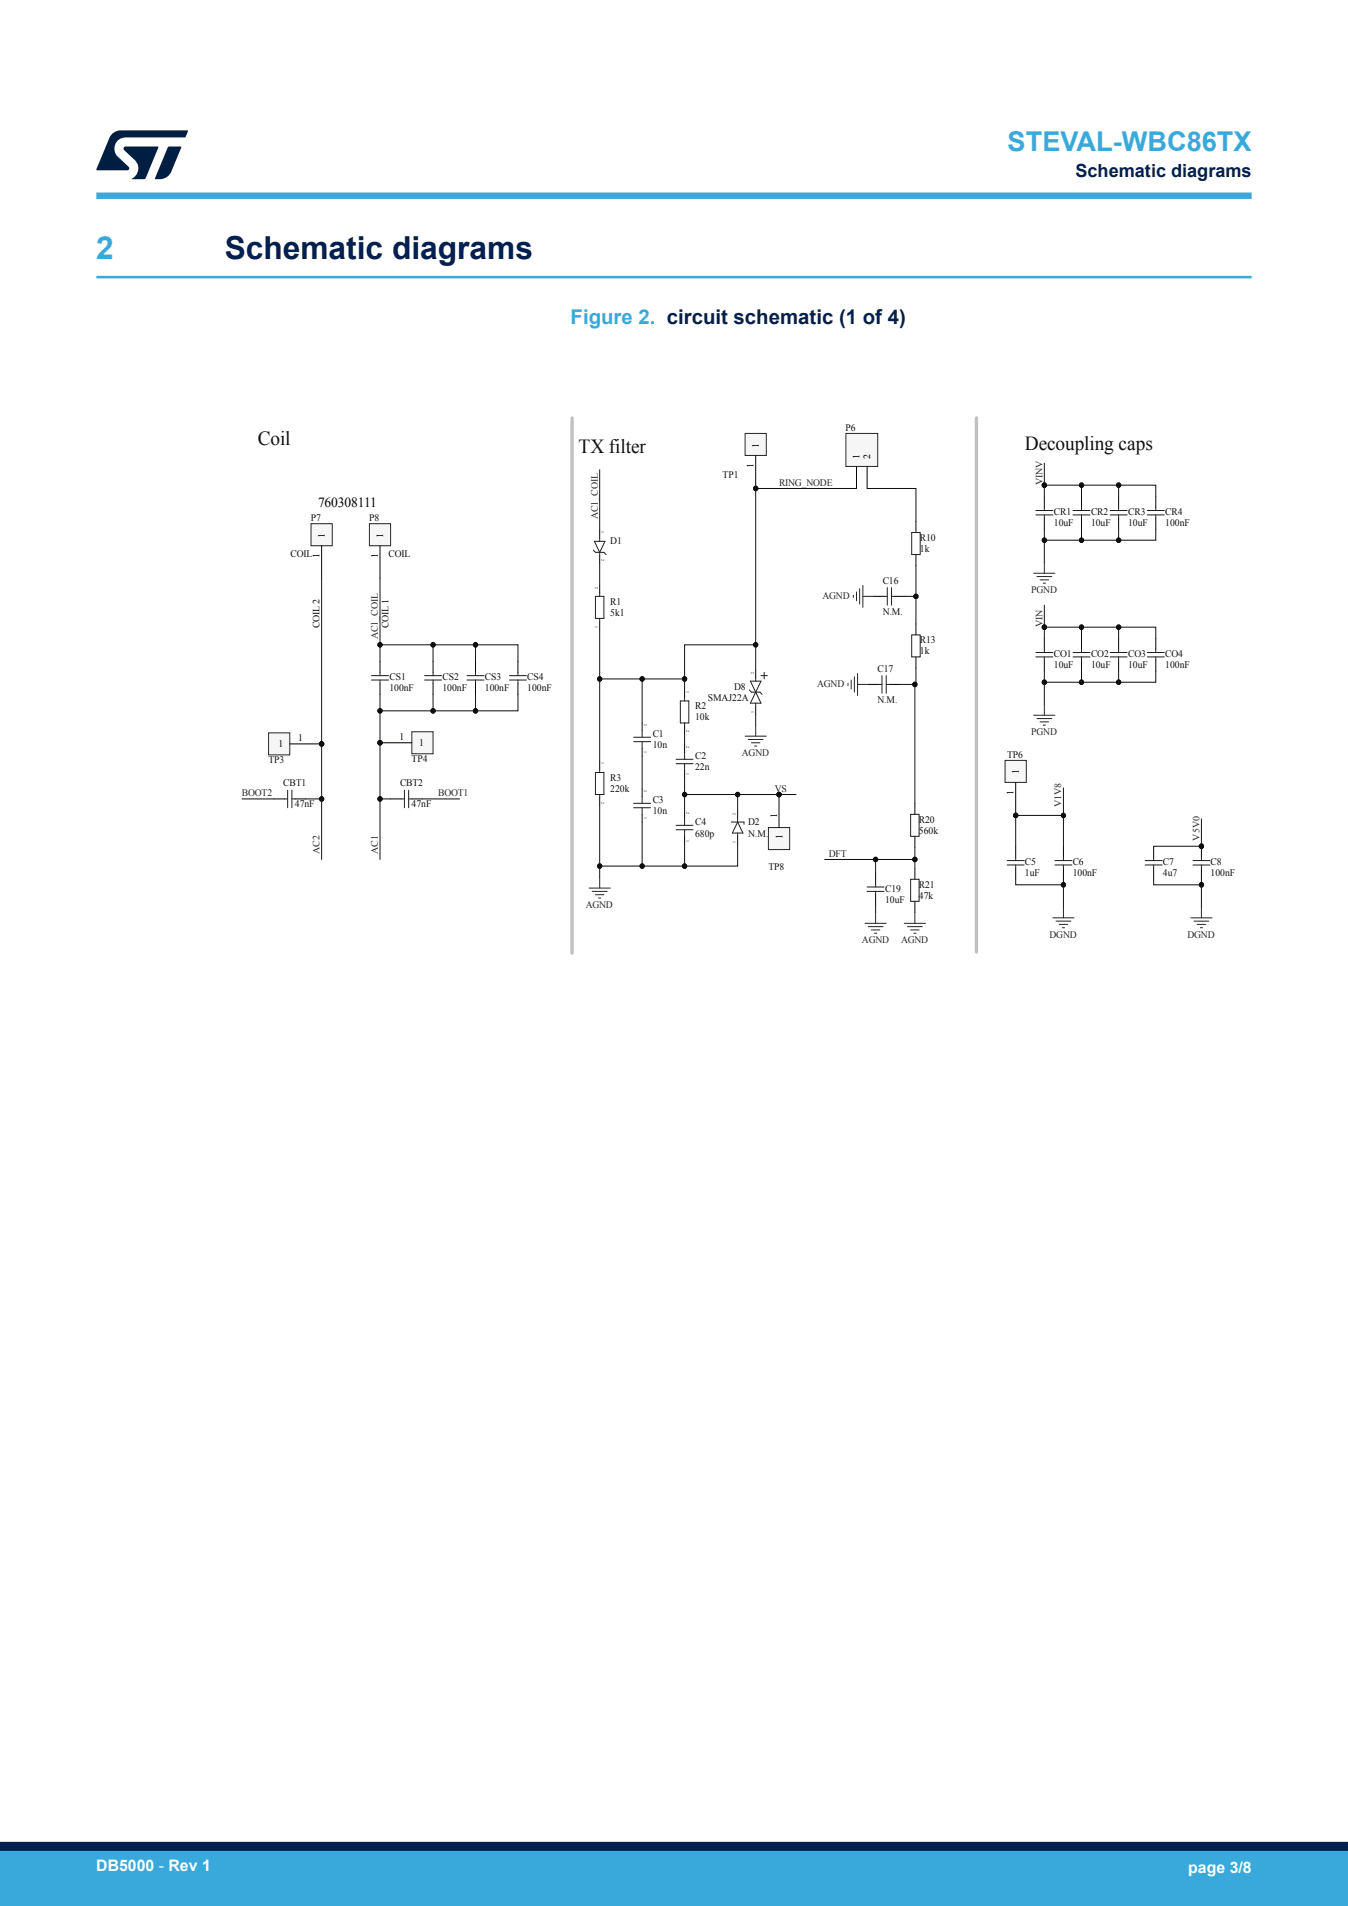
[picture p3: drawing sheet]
<svg xmlns="http://www.w3.org/2000/svg" width="210mm" height="297mm" viewBox="0 0 210 297" stroke-linecap="round" stroke-linejoin="round" font-family="sans-serif">
<path d="M15 43.2h180" fill="none" stroke="#39a9dc" stroke-width=".4"/>
<g fill="none" stroke="#000" stroke-width=".16">
<path d="M162.7 77.3v1.7M168.5 77.3v1.7M174.3 77.3v1.7M180.1 77.3v1.7M162.7 80.7v1.8M168.5 80.7v1.8M174.3 80.7v1.8M180.1 80.7v1.8M59.2 103.1v1.7M59.2 106.5v1.7M67.5 103.1v1.7M67.5 106.5v1.7"/>
<path d="M74.1 103.1v1.7M74.1 106.5v1.7M80.7 103.1v1.7M80.7 106.5v1.7M42.7 124.5h1.6M46 124.5h1.6M60.9 124.5h1.6M64.2 124.5h1.6M158.2 131.9v1.7M158.2 135.3v1.7M165.7 131.9v1.7M165.7 135.3v1.7"/>
</g>
<g fill="none" stroke="#1d1d1d" stroke-width=".16">
<path d="M161.4 79.5h2.6M162.7 79v.5M167.2 79.5h2.6M168.5 79v.5M172.9 79.5h2.7M174.3 79v.5M178.7 79.5h2.7M180.1 79v.5M161.4 80.2h2.6M162.7 80.2v.5M167.2 80.2h2.6M168.5 80.2v.5"/>
<path d="M172.9 80.2h2.7M174.3 80.2v.5M178.7 80.2h2.7M180.1 80.2v.5M57.9 105.3h2.6M57.9 106h2.6M59.2 104.8v.5M59.2 106v.5M66.1 106h2.7M66.1 105.3h2.7M67.5 104.8v.5M67.5 106v.5"/>
<path d="M72.8 105.3h2.6M72.8 106h2.6M74.1 104.8v.5M74.1 106v.5M79.4 105.3h2.6M79.4 106h2.6M80.7 104.8v.5M80.7 106v.5M44.3 124.5h.5M44.8 123.1v2.8M45.5 124.5h.5M45.5 123.1v2.8"/>
<path d="M62.5 124.5h.5M63 123.1v2.8M63.7 124.5h.5M63.7 123.1v2.8M156.9 134.8h2.7M156.9 134.1h2.7M158.2 133.6v.5M158.2 134.8v.5M164.3 134.8h2.7M164.3 134.1h2.7M165.7 133.6v.5M165.7 134.8v.5"/>
</g>
<path d="M164 143h3.3M164.5 143.5h2.3M165 144h1.3M165.5 144.6h.3M165.7 141.3v1.7" fill="none" stroke="#262626" stroke-width=".16"/>
<circle cx="162.7" cy="75.6" r=".34" fill="#0f0f0f"/>
<circle cx="162.7" cy="75.6" r=".34" fill="none" stroke="#0f0f0f" stroke-width=".16"/>
<path d="M161 89.3h3.3M161.5 89.8h2.4M162 90.4h1.4M162.5 90.9h.4M162.7 87.6v1.7" fill="none" stroke="#262626" stroke-width=".16"/>
<path d="M162.7 99.4v1.8M168.5 99.4v1.8M174.3 99.4v1.8M180.1 99.4v1.8M162.7 102.9v1.7M168.5 102.9v1.7M174.3 102.9v1.7M180.1 102.9v1.7" fill="none" stroke="#000" stroke-width=".16"/>
<g fill="none" stroke="#1d1d1d" stroke-width=".16">
<path d="M161.4 102.4h2.6M161.4 101.7h2.6M162.7 101.2v.5M162.7 102.4v.5M167.2 101.7h2.6M167.2 102.4h2.6M168.5 101.2v.5M168.5 102.4v.5M172.9 102.4h2.7M172.9 101.7h2.7M174.3 101.2v.5M174.3 102.4v.5"/>
<path d="M178.7 102.4h2.7M178.7 101.7h2.7M180.1 101.2v.5M180.1 102.4v.5"/>
</g>
<circle cx="162.7" cy="97.7" r=".34" fill="#0f0f0f"/>
<circle cx="162.7" cy="97.7" r=".34" fill="none" stroke="#0f0f0f" stroke-width=".16"/>
<path d="M161 111.5h3.3M161.5 112h2.4M162 112.5h1.4M162.5 113h.4M162.7 109.7v1.8" fill="none" stroke="#262626" stroke-width=".16"/>
<path d="M179.7 131.9v1.7M179.7 135.3v1.7" fill="none" stroke="#000" stroke-width=".16"/>
<path d="M178.4 134.1h2.6M178.4 134.8h2.6M179.7 133.6v.5M179.7 134.8v.5" fill="none" stroke="#1d1d1d" stroke-width=".16"/>
<circle cx="187.2" cy="131.9" r=".34" fill="#0f0f0f"/>
<circle cx="187.2" cy="131.9" r=".34" fill="none" stroke="#0f0f0f" stroke-width=".16"/>
<path d="M187.2 131.9v1.7M187.2 135.3v1.7" fill="none" stroke="#000" stroke-width=".16"/>
<circle cx="187.2" cy="131.9" r=".34" fill="#0f0f0f"/>
<circle cx="187.2" cy="131.9" r=".34" fill="none" stroke="#0f0f0f" stroke-width=".16"/>
<g fill="none" stroke="#1d1d1d" stroke-width=".16">
<path d="M92.4 85.7l.4 .4h1.3l.3 .3M92.6 84.4h1.7l-.9 1.7zM92.8 92.9h1.3v3.5h-1.3zM93.4 83.8v.6M93.4 86.1v.5M93.4 92.4v.5M93.4 96.4v.5M93.4 119.9v.5M98.7 114.9h2.7M98.7 115.6h2.7M100 113.9v1M100 115.6v1"/>
<path d="M105.3 118.3h2.7M105.3 119h2.7M106 109.2h1.3v3.5h-1.3zM106.7 108.7v.5M106.7 112.7v.5M106.7 117.3v1M106.7 119v1M92.8 120.4h1.3v3.4h-1.3zM93.4 123.8v.5M98.7 125.2h2.7M98.7 125.9h2.7M100 124.1v1.1"/>
<path d="M100 125.9v1M105.3 128.6h2.7M105.3 129.3h2.7M106.7 127.6v1M106.7 129.3v1M113.9 128.1h2v.3M114.9 128.1l.8 1.7h-1.6zM114.9 127.6v.5M114.9 129.8v.5M185.8 134.8h2.7M185.8 134.1h2.7M187.2 133.6v.5"/>
<path d="M187.2 134.8v.5"/>
</g>
<path d="M91.8 138.4h3.3M92.3 138.9h2.3M92.8 139.4h1.3M93.3 139.9h.3M93.4 136.7v1.7M185.5 143h3.3M186 143.5h2.3M186.5 144h1.3M187 144.6h.3M187.2 141.3v1.7" fill="none" stroke="#262626" stroke-width=".16"/>
<g fill="none" stroke="#000" stroke-width=".16">
<path d="M93.4 82.6v1.2M93.4 86.6v1.2M93.4 91.2v1.2M93.4 96.9v1.2M93.4 118.7v1.2M100 112.7v1.2M100 116.6v1.2M106.7 107.5v1.2M106.7 113.2v1.2M106.7 116.1v1.2M93.4 124.3v1.2M100 122.9v1.2"/>
<path d="M100 126.9v1.2M106.7 120v1.2M106.7 126.4v1.2M106.7 130.3v1.2M114.9 126.4v1.2M114.9 130.3v1.2"/>
</g>
<path d="M48.5 81.6h3.3v3.4h-3.3z" fill-rule="evenodd" fill="#f6f6f6"/>
<path d="M48.5 81.6h3.3v3.4h-3.3z" fill="none" stroke="#262626" stroke-width=".16"/>
<path d="M50.1 85v5.2" fill="none" stroke="#000" stroke-width=".16"/>
<path d="M57.5 81.6h3.4v3.4h-3.4z" fill-rule="evenodd" fill="#f6f6f6"/>
<path d="M57.5 81.6h3.4v3.4h-3.4z" fill="none" stroke="#262626" stroke-width=".16"/>
<path d="M59.2 85v5.2M136.1 92.9h1.6M139.4 92.9h1.6M142.7 81.3v1.7M142.7 86.4v1.7M142.7 97.2v1.7M135.2 106.7h1.7M138.6 106.7h1.6M142.7 102.4v1.7" fill="none" stroke="#000" stroke-width=".16"/>
<path d="M137.7 92.9h.5M138.2 91.6v2.7M138.9 91.6v2.7M138.9 92.9h.5M142 83h1.4v3.4h-1.4zM142 98.9h1.4v3.5h-1.4zM136.9 106.7h.5M137.4 105.3v2.7M138.1 106.7h.5M138.1 105.3v2.7" fill="none" stroke="#1d1d1d" stroke-width=".16"/>
<path d="M131.8 67.5h4.9v5.2h-4.9z" fill-rule="evenodd" fill="#f6f6f6"/>
<g fill="none" stroke="#262626" stroke-width=".16">
<path d="M131.8 67.5h4.9v5.2h-4.9zM132.9 92.8v.3M133.4 92.2v1.4M133.9 91.7v2.4M134.4 91.2v3.4M134.4 92.9h1.7M116.1 114.7h3.3M116.6 115.2h2.3M117.1 115.7h1.3M117.6 116.3h.3M117.7 113v1.7M132.1 106.5v.3"/>
<path d="M132.6 106v1.3M133.1 105.5v2.4M133.6 106.7h1.6M133.6 104.9v3.5M134.8 143.9h3.3M135.2 144.4h2.4M135.7 144.9h1.4M136.2 145.4h.4M136.4 142.2v1.7M140.9 143.9h3.3M141.4 144.4h2.3M141.9 144.9h1.3"/>
<path d="M142.4 145.4h.3M142.5 142.2v1.7"/>
</g>
<path d="M133.4 72.7v3.4M135.1 72.7v3.4M117.7 104.4v1.2M117.7 110.1v1.2M136.4 136v1.7M136.4 139.4v1.7M142.5 125.2v1.7M142.5 130.3v1.7M142.5 135.3v1.7M142.5 140.4v1.8" fill="none" stroke="#000" stroke-width=".16"/>
<path d="M116.7 107.5l.4 .4h1.3l.3 .3M116.9 106.1h1.7l-1.7 3.5h1.7zM117.7 105.6v.5M117.7 109.6v.5M118.6 105.3h.9M119 104.8v1M135.1 138.2h2.6M135.1 138.9h2.6M136.4 137.7v.5M136.4 138.9v.5M141.9 126.9h1.3v3.4h-1.3zM141.9 137h1.3v3.4h-1.3z" fill="none" stroke="#1d1d1d" stroke-width=".16"/>
<circle cx="50.1" cy="115.9" r=".34" fill="#0f0f0f"/>
<circle cx="50.1" cy="115.9" r=".34" fill="none" stroke="#0f0f0f" stroke-width=".16"/>
<path d="M41.8 114.2h3.3v3.4h-3.3z" fill-rule="evenodd" fill="#f6f6f6"/>
<path d="M41.8 114.2h3.3v3.4h-3.3z" fill="none" stroke="#262626" stroke-width=".16"/>
<path d="M45.1 115.9h5" fill="none" stroke="#000" stroke-width=".16"/>
<circle cx="50.1" cy="115.9" r=".34" fill="#0f0f0f"/>
<circle cx="50.1" cy="115.9" r=".34" fill="none" stroke="#0f0f0f" stroke-width=".16"/>
<circle cx="59.2" cy="115.7" r=".34" fill="#0f0f0f"/>
<circle cx="59.2" cy="115.7" r=".34" fill="none" stroke="#0f0f0f" stroke-width=".16"/>
<path d="M64.2 114h3.3v3.5h-3.3z" fill-rule="evenodd" fill="#f6f6f6"/>
<path d="M64.2 114h3.3v3.5h-3.3z" fill="none" stroke="#262626" stroke-width=".16"/>
<path d="M59.2 115.7h5" fill="none" stroke="#000" stroke-width=".16"/>
<circle cx="59.2" cy="115.7" r=".34" fill="#0f0f0f"/>
<circle cx="59.2" cy="115.7" r=".34" fill="none" stroke="#0f0f0f" stroke-width=".16"/>
<circle cx="158.2" cy="127.1" r=".34" fill="#0f0f0f"/>
<circle cx="158.2" cy="127.1" r=".34" fill="none" stroke="#0f0f0f" stroke-width=".16"/>
<path d="M156.6 118.5h3.3v3.4h-3.3z" fill-rule="evenodd" fill="#f6f6f6"/>
<path d="M156.6 118.5h3.3v3.4h-3.3z" fill="none" stroke="#262626" stroke-width=".16"/>
<path d="M158.2 121.9v5.2" fill="none" stroke="#000" stroke-width=".16"/>
<circle cx="158.2" cy="127.1" r=".34" fill="#0f0f0f"/>
<circle cx="158.2" cy="127.1" r=".34" fill="none" stroke="#0f0f0f" stroke-width=".16"/>
<circle cx="121.4" cy="123.8" r=".34" fill="#0f0f0f"/>
<circle cx="121.4" cy="123.8" r=".34" fill="none" stroke="#0f0f0f" stroke-width=".16"/>
<path d="M119.7 129h3.3v3.4h-3.3z" fill-rule="evenodd" fill="#f6f6f6"/>
<path d="M119.7 129h3.3v3.4h-3.3z" fill="none" stroke="#262626" stroke-width=".16"/>
<path d="M121.4 123.8v5.2" fill="none" stroke="#000" stroke-width=".16"/>
<circle cx="121.4" cy="123.8" r=".34" fill="#0f0f0f"/>
<circle cx="121.4" cy="123.8" r=".34" fill="none" stroke="#0f0f0f" stroke-width=".16"/>
<circle cx="117.7" cy="76.1" r=".34" fill="#0f0f0f"/>
<circle cx="117.7" cy="76.1" r=".34" fill="none" stroke="#0f0f0f" stroke-width=".16"/>
<path d="M116.1 67.5h3.3v3.5h-3.3z" fill-rule="evenodd" fill="#f6f6f6"/>
<path d="M116.1 67.5h3.3v3.5h-3.3z" fill="none" stroke="#262626" stroke-width=".16"/>
<path d="M117.7 71v5.1" fill="none" stroke="#000" stroke-width=".16"/>
<circle cx="117.7" cy="76.1" r=".34" fill="#0f0f0f"/>
<g fill="none" stroke="#0f0f0f" stroke-width=".16">
<path d="M47.6 124.5h2.5v9.4"/>
<circle cx="117.7" cy="76.1" r=".34"/>
</g>
<circle cx="50.1" cy="124.5" r=".34" fill="#0f0f0f"/>
<g fill="none" stroke="#0f0f0f" stroke-width=".16">
<path d="M60.9 124.5h-1.7v9.4"/>
<circle cx="50.1" cy="124.5" r=".34"/>
</g>
<circle cx="59.2" cy="124.5" r=".34" fill="#0f0f0f"/>
<g fill="none" stroke="#0f0f0f" stroke-width=".16">
<path d="M74.1 108.2v2.6M37.7 124.5h5M65.8 124.5h5.8"/>
<circle cx="59.2" cy="124.5" r=".34"/>
</g>
<circle cx="74.1" cy="110.8" r=".34" fill="#0f0f0f"/>
<g fill="none" stroke="#0f0f0f" stroke-width=".16">
<path d="M67.5 108.2v2.6"/>
<circle cx="74.1" cy="110.8" r=".34"/>
</g>
<circle cx="67.5" cy="110.8" r=".34" fill="#0f0f0f"/>
<g fill="none" stroke="#0f0f0f" stroke-width=".16">
<path d="M74.1 100.5v2.6"/>
<circle cx="67.5" cy="110.8" r=".34"/>
</g>
<circle cx="74.1" cy="100.5" r=".34" fill="#0f0f0f"/>
<g fill="none" stroke="#0f0f0f" stroke-width=".16">
<path d="M67.5 100.5v2.6"/>
<circle cx="74.1" cy="100.5" r=".34"/>
</g>
<circle cx="67.5" cy="100.5" r=".34" fill="#0f0f0f"/>
<g fill="none" stroke="#0f0f0f" stroke-width=".16">
<path d="M59.2 90.2v10.3"/>
<circle cx="67.5" cy="100.5" r=".34"/>
</g>
<circle cx="59.2" cy="100.5" r=".34" fill="#0f0f0f"/>
<g fill="none" stroke="#0f0f0f" stroke-width=".16">
<path d="M158.2 137v.9h7.5"/>
<circle cx="59.2" cy="100.5" r=".34"/>
</g>
<circle cx="165.7" cy="137.9" r=".34" fill="#0f0f0f"/>
<g fill="none" stroke="#0f0f0f" stroke-width=".16">
<path d="M168.5 75.6v1.7"/>
<circle cx="165.7" cy="137.9" r=".34"/>
</g>
<circle cx="168.5" cy="75.6" r=".34" fill="#0f0f0f"/>
<g fill="none" stroke="#0f0f0f" stroke-width=".16">
<path d="M174.3 75.6v1.7"/>
<circle cx="168.5" cy="75.6" r=".34"/>
</g>
<circle cx="174.3" cy="75.6" r=".34" fill="#0f0f0f"/>
<g fill="none" stroke="#0f0f0f" stroke-width=".16">
<path d="M174.3 82.5v1.7"/>
<circle cx="174.3" cy="75.6" r=".34"/>
</g>
<circle cx="174.3" cy="84.2" r=".34" fill="#0f0f0f"/>
<g fill="none" stroke="#0f0f0f" stroke-width=".16">
<path d="M168.5 82.5v1.7"/>
<circle cx="174.3" cy="84.2" r=".34"/>
</g>
<circle cx="168.5" cy="84.2" r=".34" fill="#0f0f0f"/>
<g fill="none" stroke="#0f0f0f" stroke-width=".16">
<path d="M162.7 72.2v3.4"/>
<circle cx="168.5" cy="84.2" r=".34"/>
</g>
<circle cx="162.7" cy="75.6" r=".34" fill="#0f0f0f"/>
<g fill="none" stroke="#0f0f0f" stroke-width=".16">
<path d="M162.7 84.2v3.4"/>
<circle cx="162.7" cy="75.6" r=".34"/>
</g>
<circle cx="162.7" cy="84.2" r=".34" fill="#0f0f0f"/>
<g fill="none" stroke="#0f0f0f" stroke-width=".16">
<path d="M168.5 97.7v1.7"/>
<circle cx="162.7" cy="84.2" r=".34"/>
</g>
<circle cx="168.5" cy="97.7" r=".34" fill="#0f0f0f"/>
<g fill="none" stroke="#0f0f0f" stroke-width=".16">
<path d="M174.3 97.7v1.7"/>
<circle cx="168.5" cy="97.7" r=".34"/>
</g>
<circle cx="174.3" cy="97.7" r=".34" fill="#0f0f0f"/>
<g fill="none" stroke="#0f0f0f" stroke-width=".16">
<path d="M174.3 104.6v1.7"/>
<circle cx="174.3" cy="97.7" r=".34"/>
</g>
<circle cx="174.3" cy="106.3" r=".34" fill="#0f0f0f"/>
<g fill="none" stroke="#0f0f0f" stroke-width=".16">
<path d="M168.5 104.6v1.7"/>
<circle cx="174.3" cy="106.3" r=".34"/>
</g>
<circle cx="168.5" cy="106.3" r=".34" fill="#0f0f0f"/>
<g fill="none" stroke="#0f0f0f" stroke-width=".16">
<path d="M162.7 94.3v3.4"/>
<circle cx="168.5" cy="106.3" r=".34"/>
</g>
<circle cx="162.7" cy="97.7" r=".34" fill="#0f0f0f"/>
<g fill="none" stroke="#0f0f0f" stroke-width=".16">
<path d="M162.7 106.3v3.4"/>
<circle cx="162.7" cy="97.7" r=".34"/>
</g>
<circle cx="162.7" cy="106.3" r=".34" fill="#0f0f0f"/>
<g fill="none" stroke="#0f0f0f" stroke-width=".16">
<path d="M187.2 127.6v4.3h-7.5"/>
<circle cx="162.7" cy="106.3" r=".34"/>
</g>
<circle cx="187.2" cy="131.9" r=".34" fill="#0f0f0f"/>
<g fill="none" stroke="#0f0f0f" stroke-width=".16">
<path d="M179.7 137v.9h7.5"/>
<circle cx="187.2" cy="131.9" r=".34"/>
</g>
<circle cx="187.2" cy="137.9" r=".34" fill="#0f0f0f"/>
<g fill="none" stroke="#0f0f0f" stroke-width=".16">
<path d="M100 117.8v5.1M100 128.1v6.9h-6.6"/>
<circle cx="187.2" cy="137.9" r=".34"/>
</g>
<circle cx="93.4" cy="135" r=".34" fill="#0f0f0f"/>
<circle cx="93.4" cy="135" r=".34" fill="none" stroke="#0f0f0f" stroke-width=".16"/>
<circle cx="100" cy="135" r=".34" fill="#0f0f0f"/>
<g fill="none" stroke="#0f0f0f" stroke-width=".16">
<path d="M106.7 131.5v3.5h-6.7"/>
<circle cx="100" cy="135" r=".34"/>
</g>
<circle cx="100" cy="135" r=".34" fill="#0f0f0f"/>
<circle cx="100" cy="135" r=".34" fill="none" stroke="#0f0f0f" stroke-width=".16"/>
<circle cx="106.7" cy="135" r=".34" fill="#0f0f0f"/>
<g fill="none" stroke="#0f0f0f" stroke-width=".16">
<path d="M93.4 87.8v3.4M100 105.8h6.7v1.7"/>
<circle cx="106.7" cy="135" r=".34"/>
</g>
<circle cx="100" cy="105.8" r=".34" fill="#0f0f0f"/>
<circle cx="100" cy="105.8" r=".34" fill="none" stroke="#0f0f0f" stroke-width=".16"/>
<circle cx="106.7" cy="105.8" r=".34" fill="#0f0f0f"/>
<g fill="none" stroke="#0f0f0f" stroke-width=".16">
<path d="M93.4 98.1v7.7h6.6v6.9"/>
<circle cx="106.7" cy="105.8" r=".34"/>
</g>
<circle cx="93.4" cy="105.8" r=".34" fill="#0f0f0f"/>
<circle cx="93.4" cy="105.8" r=".34" fill="none" stroke="#0f0f0f" stroke-width=".16"/>
<circle cx="100" cy="105.8" r=".34" fill="#0f0f0f"/>
<g fill="none" stroke="#0f0f0f" stroke-width=".16">
<path d="M93.4 105.8v12.9"/>
<circle cx="100" cy="105.8" r=".34"/>
</g>
<circle cx="93.4" cy="105.8" r=".34" fill="#0f0f0f"/>
<g fill="none" stroke="#0f0f0f" stroke-width=".16">
<path d="M106.7 114.4v1.7M114.9 131.5v3.5h-8.2"/>
<circle cx="93.4" cy="105.8" r=".34"/>
</g>
<circle cx="106.7" cy="135" r=".34" fill="#0f0f0f"/>
<g fill="none" stroke="#0f0f0f" stroke-width=".16">
<path d="M106.7 123.8h8.2v2.6"/>
<circle cx="106.7" cy="135" r=".34"/>
</g>
<circle cx="106.7" cy="123.8" r=".34" fill="#0f0f0f"/>
<circle cx="106.7" cy="123.8" r=".34" fill="none" stroke="#0f0f0f" stroke-width=".16"/>
<circle cx="114.9" cy="123.8" r=".34" fill="#0f0f0f"/>
<g fill="none" stroke="#0f0f0f" stroke-width=".16">
<path d="M114.9 123.8h9.1"/>
<circle cx="114.9" cy="123.8" r=".34"/>
</g>
<circle cx="114.9" cy="123.8" r=".34" fill="#0f0f0f"/>
<circle cx="114.9" cy="123.8" r=".34" fill="none" stroke="#0f0f0f" stroke-width=".16"/>
<circle cx="121.4" cy="123.8" r=".34" fill="#0f0f0f"/>
<g fill="none" stroke="#0f0f0f" stroke-width=".16">
<path d="M93.4 73.2v9.4M165.7 127.1v4.8"/>
<circle cx="121.4" cy="123.8" r=".34"/>
</g>
<circle cx="165.7" cy="127.1" r=".34" fill="#0f0f0f"/>
<g fill="none" stroke="#0f0f0f" stroke-width=".16">
<path d="M165.7 122.8v4.3h-7.5v4.8"/>
<circle cx="165.7" cy="127.1" r=".34"/>
</g>
<circle cx="158.2" cy="127.1" r=".34" fill="#0f0f0f"/>
<circle cx="158.2" cy="127.1" r=".34" fill="none" stroke="#0f0f0f" stroke-width=".16"/>
<circle cx="165.7" cy="127.1" r=".34" fill="#0f0f0f"/>
<g fill="none" stroke="#0f0f0f" stroke-width=".16">
<path d="M135.1 76.1h7.6v5.2M141 92.9h1.7"/>
<circle cx="165.7" cy="127.1" r=".34"/>
</g>
<circle cx="142.7" cy="92.9" r=".34" fill="#0f0f0f"/>
<g fill="none" stroke="#0f0f0f" stroke-width=".16">
<path d="M50.1 90.2v34.3"/>
<circle cx="142.7" cy="92.9" r=".34"/>
</g>
<circle cx="50.1" cy="124.5" r=".34" fill="#0f0f0f"/>
<circle cx="50.1" cy="124.5" r=".34" fill="none" stroke="#0f0f0f" stroke-width=".16"/>
<circle cx="50.1" cy="115.9" r=".34" fill="#0f0f0f"/>
<g fill="none" stroke="#0f0f0f" stroke-width=".16">
<path d="M117.7 100.5v3.9"/>
<circle cx="50.1" cy="115.9" r=".34"/>
</g>
<circle cx="117.7" cy="100.5" r=".34" fill="#0f0f0f"/>
<g fill="none" stroke="#0f0f0f" stroke-width=".16">
<path d="M80.7 108.2v2.6h-21.5M117.7 111.3v1.7"/>
<circle cx="117.7" cy="100.5" r=".34"/>
</g>
<circle cx="59.2" cy="110.8" r=".34" fill="#0f0f0f"/>
<circle cx="59.2" cy="110.8" r=".34" fill="none" stroke="#0f0f0f" stroke-width=".16"/>
<circle cx="67.5" cy="110.8" r=".34" fill="#0f0f0f"/>
<circle cx="67.5" cy="110.8" r=".34" fill="none" stroke="#0f0f0f" stroke-width=".16"/>
<circle cx="74.1" cy="110.8" r=".34" fill="#0f0f0f"/>
<g fill="none" stroke="#0f0f0f" stroke-width=".16">
<path d="M59.2 108.2v16.3"/>
<circle cx="74.1" cy="110.8" r=".34"/>
</g>
<circle cx="59.2" cy="124.5" r=".34" fill="#0f0f0f"/>
<circle cx="59.2" cy="124.5" r=".34" fill="none" stroke="#0f0f0f" stroke-width=".16"/>
<circle cx="59.2" cy="115.7" r=".34" fill="#0f0f0f"/>
<circle cx="59.2" cy="115.7" r=".34" fill="none" stroke="#0f0f0f" stroke-width=".16"/>
<circle cx="59.2" cy="110.8" r=".34" fill="#0f0f0f"/>
<g fill="none" stroke="#0f0f0f" stroke-width=".16">
<path d="M59.2 103.1v-2.6h21.5v2.6"/>
<circle cx="59.2" cy="110.8" r=".34"/>
</g>
<circle cx="59.2" cy="100.5" r=".34" fill="#0f0f0f"/>
<circle cx="59.2" cy="100.5" r=".34" fill="none" stroke="#0f0f0f" stroke-width=".16"/>
<circle cx="67.5" cy="100.5" r=".34" fill="#0f0f0f"/>
<circle cx="67.5" cy="100.5" r=".34" fill="none" stroke="#0f0f0f" stroke-width=".16"/>
<circle cx="74.1" cy="100.5" r=".34" fill="#0f0f0f"/>
<g fill="none" stroke="#0f0f0f" stroke-width=".16">
<path d="M133.4 76.1h-15.7v24.4h-11v5.3"/>
<circle cx="74.1" cy="100.5" r=".34"/>
</g>
<circle cx="106.7" cy="105.8" r=".34" fill="#0f0f0f"/>
<circle cx="106.7" cy="105.8" r=".34" fill="none" stroke="#0f0f0f" stroke-width=".16"/>
<circle cx="117.7" cy="100.5" r=".34" fill="#0f0f0f"/>
<circle cx="117.7" cy="100.5" r=".34" fill="none" stroke="#0f0f0f" stroke-width=".16"/>
<circle cx="117.7" cy="76.1" r=".34" fill="#0f0f0f"/>
<g fill="none" stroke="#0f0f0f" stroke-width=".16">
<path d="M93.4 125.5v11.2"/>
<circle cx="117.7" cy="76.1" r=".34"/>
</g>
<circle cx="93.4" cy="135" r=".34" fill="#0f0f0f"/>
<g fill="none" stroke="#0f0f0f" stroke-width=".16">
<path d="M106.7 121.2v5.2"/>
<circle cx="93.4" cy="135" r=".34"/>
</g>
<circle cx="106.7" cy="123.8" r=".34" fill="#0f0f0f"/>
<g fill="none" stroke="#0f0f0f" stroke-width=".16">
<path d="M142.7 88.1v9.1"/>
<circle cx="106.7" cy="123.8" r=".34"/>
</g>
<circle cx="142.7" cy="92.9" r=".34" fill="#0f0f0f"/>
<g fill="none" stroke="#0f0f0f" stroke-width=".16">
<path d="M142.5 135.3v-1.4h-6.1v2.1"/>
<circle cx="142.7" cy="92.9" r=".34"/>
</g>
<circle cx="136.4" cy="133.9" r=".34" fill="#0f0f0f"/>
<circle cx="136.4" cy="133.9" r=".34" fill="none" stroke="#0f0f0f" stroke-width=".16"/>
<circle cx="142.5" cy="133.9" r=".34" fill="#0f0f0f"/>
<g fill="none" stroke="#0f0f0f" stroke-width=".16">
<path d="M142.5 132v1.9"/>
<circle cx="142.5" cy="133.9" r=".34"/>
</g>
<circle cx="142.5" cy="133.9" r=".34" fill="#0f0f0f"/>
<g fill="none" stroke="#0f0f0f" stroke-width=".16">
<path d="M142.5 106.7v18.5"/>
<circle cx="142.5" cy="133.9" r=".34"/>
</g>
<circle cx="142.5" cy="106.7" r=".34" fill="#0f0f0f"/>
<g fill="none" stroke="#0f0f0f" stroke-width=".16">
<path d="M162.7 82.5v1.7h17.4v-1.7M136.4 141.1v1.1"/>
<circle cx="142.5" cy="106.7" r=".34"/>
</g>
<path d="M152.1 65.1v83.2" fill="none" stroke="#c0c0c0" stroke-width=".54"/>
<circle cx="174.3" cy="84.2" r=".34" fill="#0f0f0f"/>
<circle cx="174.3" cy="84.2" r=".34" fill="none" stroke="#0f0f0f" stroke-width=".16"/>
<circle cx="168.5" cy="84.2" r=".34" fill="#0f0f0f"/>
<circle cx="168.5" cy="84.2" r=".34" fill="none" stroke="#0f0f0f" stroke-width=".16"/>
<circle cx="162.7" cy="84.2" r=".34" fill="#0f0f0f"/>
<g fill="none" stroke="#0f0f0f" stroke-width=".16">
<path d="M162.7 77.3v-1.7h17.4v1.7"/>
<circle cx="162.7" cy="84.2" r=".34"/>
</g>
<circle cx="174.3" cy="75.6" r=".34" fill="#0f0f0f"/>
<circle cx="174.3" cy="75.6" r=".34" fill="none" stroke="#0f0f0f" stroke-width=".16"/>
<circle cx="168.5" cy="75.6" r=".34" fill="#0f0f0f"/>
<circle cx="168.5" cy="75.6" r=".34" fill="none" stroke="#0f0f0f" stroke-width=".16"/>
<circle cx="162.7" cy="75.6" r=".34" fill="#0f0f0f"/>
<g fill="none" stroke="#0f0f0f" stroke-width=".16">
<path d="M162.7 104.6v1.7h17.4v-1.7"/>
<circle cx="162.7" cy="75.6" r=".34"/>
</g>
<circle cx="162.7" cy="106.3" r=".34" fill="#0f0f0f"/>
<circle cx="162.7" cy="106.3" r=".34" fill="none" stroke="#0f0f0f" stroke-width=".16"/>
<circle cx="168.5" cy="106.3" r=".34" fill="#0f0f0f"/>
<circle cx="168.5" cy="106.3" r=".34" fill="none" stroke="#0f0f0f" stroke-width=".16"/>
<circle cx="174.3" cy="106.3" r=".34" fill="#0f0f0f"/>
<g fill="none" stroke="#0f0f0f" stroke-width=".16">
<path d="M162.7 99.4v-1.7h17.4v1.7"/>
<circle cx="174.3" cy="106.3" r=".34"/>
</g>
<circle cx="162.7" cy="97.7" r=".34" fill="#0f0f0f"/>
<circle cx="162.7" cy="97.7" r=".34" fill="none" stroke="#0f0f0f" stroke-width=".16"/>
<circle cx="168.5" cy="97.7" r=".34" fill="#0f0f0f"/>
<circle cx="168.5" cy="97.7" r=".34" fill="none" stroke="#0f0f0f" stroke-width=".16"/>
<circle cx="174.3" cy="97.7" r=".34" fill="#0f0f0f"/>
<g fill="none" stroke="#0f0f0f" stroke-width=".16">
<path d="M165.7 137v4.3"/>
<circle cx="174.3" cy="97.7" r=".34"/>
</g>
<circle cx="165.7" cy="137.9" r=".34" fill="#0f0f0f"/>
<g fill="none" stroke="#0f0f0f" stroke-width=".16">
<path d="M187.2 137v4.3"/>
<circle cx="165.7" cy="137.9" r=".34"/>
</g>
<circle cx="187.2" cy="137.9" r=".34" fill="#0f0f0f"/>
<g fill="none" stroke="#0f0f0f" stroke-width=".16">
<path d="M142.7 104.1v2.6h-2.5"/>
<circle cx="187.2" cy="137.9" r=".34"/>
</g>
<circle cx="142.5" cy="106.7" r=".34" fill="#0f0f0f"/>
<g fill="none" stroke="#0f0f0f" stroke-width=".16">
<path d="M128.5 133.9h7.9"/>
<circle cx="142.5" cy="106.7" r=".34"/>
</g>
<circle cx="136.4" cy="133.9" r=".34" fill="#0f0f0f"/>
<circle cx="136.4" cy="133.9" r=".34" fill="none" stroke="#0f0f0f" stroke-width=".16"/>
<path d="M89.1 65.1v83.4" fill="none" stroke="#c0c0c0" stroke-width=".54"/>
<path d="M15 30.5h180" fill="none" stroke="#39a9dc" stroke-width="1"/>
<g fill="#001e41">
<path d="M17.6 20.8l.8-.4 .4-.1h10.4l.1 .1-.5 1h-9.2a1.74 1.74 0 0 0-1.6 1 1.74 1.74 0 0 0 .3 2l1.7 1.6 .1 .2-.1 .3h-5l2.1-5z"/>
<path d="M26.2 22.9l1.9-.1 .2 .1-1.6 3.9a1.92 1.92 0 0 1-1.8 1.1h-.7l-.1-.1z"/>
<path d="M19.4 22.9l5.2-.1 .1 .1-2.1 5h-2.1a1.85 1.85 0 0 0 .5-2.9l-1.6-1.6-.2-.2z"/>
</g>
<g fill="#39a9dc">
<path d="M0 288.4h210v8.6h-210z" fill-rule="evenodd"/>
<path d="M-.1 288.4h210.2v4.4h-210.2z" fill-rule="evenodd"/>
</g>
<path d="M0 287.7h210" fill="none" stroke="#002052" stroke-width="1.4"/>
<text font-size="4.9" fill="#39a9dc" x="15" y="40.4">2</text>
<text font-size="4.9" fill="#002052" x="35" y="40.4">Schematic diagrams</text>
<text font-size="4.2" fill="#39a9dc" x="157" y="23.5">STEVAL-WBC86TX</text>
<text font-size="3.2" fill="#39a9dc" x="88.9" y="50.5">Figure 2. circuit schematic (1 of 4)</text>
<g font-size="3.1" fill="#0f0f0f">
<text x="40.2" y="69.4">Coil</text>
<text x="90.1" y="70.6">TX filter</text>
<text x="159.7" y="70.1">Decoupling caps</text>
</g>
<text font-size="2.8" fill="#002052" x="167.5" y="27.5">Schematic diagrams</text>
<g font-size="2.5" fill="#fff">
<text x="15" y="291.6">DB5000 - Rev 1</text>
<text x="185.1" y="291.9">page 3/8</text>
</g>
<text font-size="2.2" x="49.5" y="79.1">760308111</text>
<g font-size="1.6" fill="#0f0f0f">
<text x="131.7" y="67.2">P6</text>
<text x="112.6" y="74.5">TP1</text>
<text x="48.4" y="81.2">P7</text>
<text x="57.5" y="81.2">P8</text>
<text x="164.2" y="80.2">CR1</text>
<text x="164.2" y="81.9">10uF</text>
<text x="170" y="80.2">CR2</text>
<text x="170" y="81.9">10uF</text>
<text x="175.8" y="80.2">CR3</text>
<text x="175.8" y="81.9">10uF</text>
<text x="181.5" y="80.2">CR4</text>
<text x="181.5" y="81.9">100nF</text>
<text x="45.3" y="86.8">COIL</text>
<text x="60.5" y="86.8">COIL</text>
<text x="95.1" y="84.8">D1</text>
<text x="143.3" y="84.4">R10</text>
<text x="143.3" y="86.1">1k</text>
<text x="95.1" y="96">5k1</text>
<text x="95.1" y="94.3">R1</text>
<text x="137.5" y="95.8">N.M.</text>
<text x="137.5" y="91.1">C16</text>
<text x="143.3" y="100.3">R13</text>
<text x="143.3" y="102">1k</text>
<text x="60.7" y="107.7">100nF</text>
<text x="60.7" y="105.9">CS1</text>
<text x="68.9" y="105.9">CS2</text>
<text x="68.9" y="107.7">100nF</text>
<text x="75.5" y="107.7">100nF</text>
<text x="75.5" y="105.9">CS3</text>
<text x="82.2" y="107.7">100nF</text>
<text x="82.2" y="105.9">CS4</text>
<text x="114.4" y="107.5">D8</text>
<text x="136.7" y="104.8">C17</text>
<text x="164.2" y="102.4">CO1</text>
<text x="164.2" y="104.1">10uF</text>
<text x="170" y="102.4">CO2</text>
<text x="170" y="104.1">10uF</text>
<text x="175.8" y="102.4">CO3</text>
<text x="175.8" y="104.1">10uF</text>
<text x="181.5" y="102.4">CO4</text>
<text x="181.5" y="104.1">100nF</text>
<text x="108.3" y="112.3">10k</text>
<text x="108.3" y="110.5">R2</text>
<text x="110.2" y="109.2">SMAJ22A</text>
<text x="136.7" y="109.5">N.M.</text>
<text x="41.8" y="119">TP3</text>
<text x="64.1" y="118.8">TP4</text>
<text x="101.7" y="116.5">10n</text>
<text x="101.7" y="114.8">C1</text>
<text x="108.3" y="120">22n</text>
<text x="108.3" y="118.3">C2</text>
<text x="156.9" y="118.1">TP6</text>
<text x="44.1" y="122.6">CBT1</text>
<text x="45.9" y="125.8">47nF</text>
<text x="62.3" y="122.6">CBT2</text>
<text x="64.1" y="125.8">47nF</text>
<text x="95.1" y="123.4">220k</text>
<text x="95.1" y="121.7">R3</text>
<text x="101.7" y="125.1">C3</text>
<text x="101.7" y="126.9">10n</text>
<text x="108.3" y="130.3">680p</text>
<text x="108.3" y="128.6">C4</text>
<text x="116.6" y="130.3">N.M.</text>
<text x="116.6" y="128.6">D2</text>
<text x="143.2" y="128.2">R20</text>
<text x="143.2" y="130">560k</text>
<text x="119.7" y="135.5">TP8</text>
<text x="159.7" y="134.8">C5</text>
<text x="159.7" y="136.5">1uF</text>
<text x="167.1" y="134.8">C6</text>
<text x="167.1" y="136.5">100nF</text>
<text x="181.2" y="136.5">4u7</text>
<text x="181.2" y="134.8">C7</text>
<text x="188.6" y="136.5">100nF</text>
<text x="188.6" y="134.8">C8</text>
<text x="137.9" y="138.9">C19</text>
<text x="137.9" y="140.6">10uF</text>
<text x="143.2" y="138.4">R21</text>
<text x="143.2" y="140.1">47k</text>
</g>
<g font-size="1.6" fill="#262626">
<text x="121.4" y="75.8">RING_NODE</text>
<text x="128.1" y="93.4">AGND</text>
<text x="160.7" y="92.4">PGND</text>
<text x="127.3" y="107.1">AGND</text>
<text x="115.6" y="117.8">AGND</text>
<text x="160.7" y="114.5">PGND</text>
<text x="37.7" y="124.1">BOOT2</text>
<text x="68.3" y="124.1">BOOT1</text>
<text x="120.7" y="123.4">VS</text>
<text x="129.1" y="133.5">DFT</text>
<text x="91.2" y="141.5">AGND</text>
<text x="134.3" y="146.9">AGND</text>
<text x="140.4" y="146.9">AGND</text>
<text x="163.5" y="146.1">DGND</text>
<text x="185" y="146.1">DGND</text>
</g>
<g font-size="1.6">
<text x="43.4" y="116.4">1</text>
<text x="46.5" y="115.5">1</text>
<text x="62.2" y="115.4">1</text>
<text x="65.3" y="116.2">1</text>
</g>
<g font-size="1.5">
<text x="118.2" y="69.8" transform="rotate(-90 118.2 69.8)">1</text>
<text x="133.9" y="71.5" transform="rotate(-90 133.9 71.5)">1</text>
<text x="135.6" y="71.5" transform="rotate(-90 135.6 71.5)">2</text>
<text x="117.4" y="72.9" transform="rotate(-90 117.4 72.9)">1</text>
<text x="50.6" y="83.8" transform="rotate(-90 50.6 83.8)">1</text>
<text x="59.7" y="83.8" transform="rotate(-90 59.7 83.8)">1</text>
<text x="49.8" y="87" transform="rotate(-90 49.8 87)">1</text>
<text x="58.9" y="87" transform="rotate(-90 58.9 87)">1</text>
<text x="157.9" y="123.9" transform="rotate(-90 157.9 123.9)">1</text>
<text x="158.7" y="120.7" transform="rotate(-90 158.7 120.7)">1</text>
<text x="121.1" y="127.5" transform="rotate(-90 121.1 127.5)">1</text>
<text x="121.9" y="130.7" transform="rotate(-90 121.9 130.7)">1</text>
</g>
<g font-size="1.5" fill="#262626">
<text x="162.4" y="75.6" transform="rotate(-90 162.4 75.6)">VINV</text>
<text x="93.1" y="80.9" transform="rotate(-90 93.1 80.9)">AC1_COIL</text>
<text x="58.9" y="99.6" transform="rotate(-90 58.9 99.6)">AC1_COIL</text>
<text x="162.4" y="97.8" transform="rotate(-90 162.4 97.8)">VIN</text>
<text x="165.3" y="125.8" transform="rotate(-90 165.3 125.8)">V1V8</text>
<text x="186.9" y="131" transform="rotate(-90 186.9 131)">V5V0</text>
<text x="49.8" y="133.1" transform="rotate(-90 49.8 133.1)">AC2</text>
<text x="58.9" y="133.1" transform="rotate(-90 58.9 133.1)">AC1</text>
</g>
<g font-size="1.5" fill="#0f0f0f">
<text x="49.8" y="97.9" transform="rotate(-90 49.8 97.9)">COIL2</text>
<text x="60.5" y="97.9" transform="rotate(-90 60.5 97.9)">COIL1</text>
</g>
<g font-size=".6">
<text x="93.7" y="82.8" transform="rotate(90 93.7 82.8)">1</text>
<text x="93.7" y="87.1" transform="rotate(90 93.7 87.1)">2</text>
<text x="93.1" y="91.8" transform="rotate(-90 93.1 91.8)">2</text>
<text x="93.1" y="97.9" transform="rotate(-90 93.1 97.9)">1</text>
<text x="106.9" y="107.7" transform="rotate(90 106.9 107.7)">1</text>
<text x="117.5" y="105.1" transform="rotate(-90 117.5 105.1)">2</text>
<text x="100.3" y="112.8" transform="rotate(90 100.3 112.8)">2</text>
<text x="106.9" y="113.8" transform="rotate(90 106.9 113.8)">2</text>
<text x="117.5" y="111.1" transform="rotate(-90 117.5 111.1)">1</text>
<text x="93.7" y="118.8" transform="rotate(90 93.7 118.8)">1</text>
<text x="100.3" y="117.1" transform="rotate(90 100.3 117.1)">1</text>
<text x="106.9" y="116.2" transform="rotate(90 106.9 116.2)">2</text>
<text x="93.7" y="125" transform="rotate(90 93.7 125)">2</text>
<text x="100.3" y="123.1" transform="rotate(90 100.3 123.1)">2</text>
<text x="106.9" y="120.5" transform="rotate(90 106.9 120.5)">1</text>
<text x="100.3" y="127.4" transform="rotate(90 100.3 127.4)">1</text>
<text x="106.9" y="126.5" transform="rotate(90 106.9 126.5)">2</text>
<text x="106.9" y="130.8" transform="rotate(90 106.9 130.8)">1</text>
<text x="114.6" y="131.4" transform="rotate(-90 114.6 131.4)">1</text>
<text x="114.6" y="127.1" transform="rotate(-90 114.6 127.1)">2</text>
</g>
</svg>
